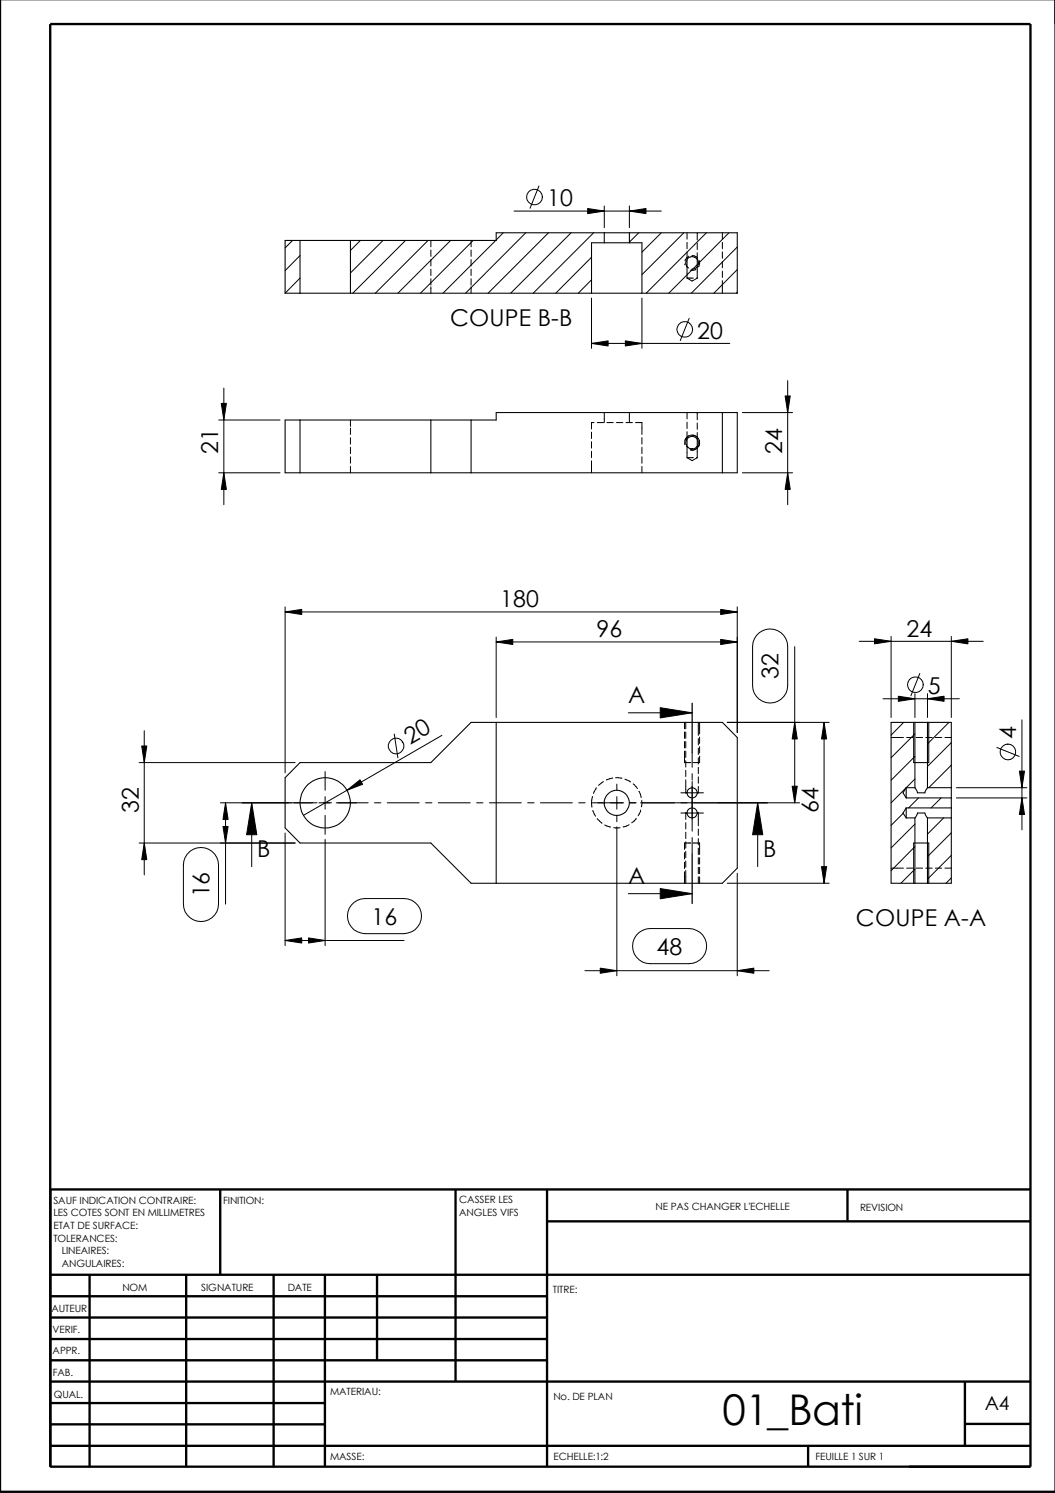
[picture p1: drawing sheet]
<svg xmlns="http://www.w3.org/2000/svg" width="210mm" height="297mm" viewBox="0 0 210 297" stroke-linecap="round" stroke-linejoin="round" font-family="sans-serif">
<g fill="none" stroke="#000" stroke-width=".47">
<path d="M0 -.1v296.9h209.9M10 4.8h195v287h-195zM43.8 236.6v17M90.6 236.6v38.3M108.8 236.6v55.3M168.6 236.6v6.3M205 236.6h-195v55.3M10 253.6h195M10 257.9h98.8M17.8 253.6v38.3M37 253.6v38.3M54.4 253.6v38.3"/>
<path d="M64.6 253.6v38.3M75 253.6v17M108.8 243h96.2M10 274.9h195M10 279.1h54.6M10 262.1h98.8M10 266.4h98.8M10 270.6h98.8M192 274.8v12.7M10 287.7h195M10 283.4h54.6M160.8 287.5v4.3"/>
<path d="M192 283.3h13"/>
</g>
<g fill="none" stroke="#000" stroke-width=".2">
<path d="M107.2 37l-1.7 4.4M58.2 47.8l-1.5 1.5M59.7 50.8l-3 3M59.7 55.3l-3 3M71.7 47.8l-2 2M76.2 47.8l-6.5 6.5M80.7 47.8l-10.5 10.5M85.2 47.8l-10.5 10.5M85.7 47.8v1.3M85.7 49.7v1.3M85.7 51.6v1.3M85.7 53.6v1.2"/>
<path d="M85.7 55.5v1.2M85.7 57.1v1.2M89.7 47.8l-10.5 10.5M93.7 47.8v1.3M93.7 49.7v1.3M93.7 51.6v1.3M93.7 53.6v1.2M93.7 55.5v1.2M93.7 57.1v1.2M94.1 47.8l-10.4 10.5M98.6 47.8l-10.5 10.5M100.1 46.3l-1.4 1.5"/>
<path d="M102.3 42h29.3M104.6 46.3l-12 12M109.1 46.3l-12 12M113.6 46.3l-12 12M116.9 41.5l3.3 .5-3.3 .5zM117.7 59.3v10M117.7 51.2l-7.1 7.1M117.7 55.7l-2.6 2.6M118.1 46.3l-12 12M120.2 41v4.3M125.2 42l3.3-.5v1zM125.2 41v4.3"/>
<path d="M127.1 46.3l-1.9 1.9M127.7 59.3v10M131.6 46.3l-3.9 3.9M136.1 46.3l-8.4 8.4M136.2 52.5l.1 .2M136.5 51.9a1.31 1.31 0 0 0 .5 1.4M136.7 51.6a1.26 1.26 0 0 1 1.6-.4 1.26 1.26 0 0 1 .6 1.5M136.7 46.3v1.3M136.7 48.2v1.3M136.7 50.1v5.2M136.7 55.3h1.3M136.7 55.3l1 .6 1-.6"/>
<path d="M137 51l-.3 .3-.4 .6M137.7 50.8l.4 .1 .7 .4M138.5 53.5l-.7 .3h-.5M138.6 55.3h.1M138.7 46.3v1.5M138.7 48.4v1.3M138.7 50.3v5M138.7 53.1l-.6 .4-.5 .1M138.9 52.7h.1M139.1 51.9a1.24 1.24 0 0 1-.2 1.2M140.5 46.3l-11.9 12M143.7 46.3v1.3"/>
<path d="M143.7 48.2v1.3M143.7 50.1v1.3M143.7 52v1.3M143.7 53.9v1.3M143.7 55.8v2.5M145 46.3l-11.9 12M146.7 49.1l-9.2 9.2M146.7 53.6l-4.7 4.7M146.7 58.1l-.2 .2M44.5 77.2v23.2M117.7 68.3l3.3-.5v1zM117.7 68.3h27.5"/>
<path d="M124.4 67.8l3.3 .5-3.3 .5zM137.1 63.3l-1.8 4.5M156.2 78.8h1l-.5 3.3zM156.7 75.7v24.7M43.5 83.6h12.2M43.5 94.1h12.2M44 80.3h1l-.5 3.3zM44.5 94.1l.5 3.3h-1zM69.7 83.6v1.2M69.7 85.2v1.2M69.7 87.1v1.2M69.7 89v1.3"/>
<path d="M69.7 90.9v1.3M69.7 92.8v1.3M117.7 86v1.2M117.7 87.9v1.3M117.7 89.8v1.3M117.7 91.7v2.4M118.2 84.1h-.5v1.2M118.8 84.1h1.3M120.2 82.1v2M120.7 84.1h1.3M122.6 84.1h1.3M124.5 84.1h1.3"/>
<path d="M125.2 82.1v2M126.4 84.1h1.3v2.3M127.7 87.1v1.2M127.7 89v1.3M127.7 90.9v1.3M127.7 92.8v1.3M136.2 88.3l.1 .1a1.49 1.49 0 0 1 1.3-1.8 1.49 1.49 0 0 1 1.6 1.6 1.49 1.49 0 0 1-1.9 1.3l.5 .1 .7-.3M136.7 91.1h1.3M136.7 91.1l1 .6 1-.6M136.7 82.1v1.3M136.7 84v1.3M136.7 85.9v1.4"/>
<path d="M136.9 89l-.2-.2v2.3M137 86.7l-.3 .3-.4 .6M137.4 89.3h.4M137.7 86.6h.4l.7 .4M138.6 91.1h.1M138.6 88.9l.1-.1v2.3M138.7 82.1v1.4M138.7 84.2v1.2M138.7 86.1v1.2M139.1 87.6a1.24 1.24 0 0 1-.2 1.2M147.7 94.1h10M147.7 82.1h10"/>
<path d="M156.7 94.1l.5 3.3h-1zM56.7 121.8l3.3-.6v1.1zM56.7 120.7v33.1M56.7 121.8h90M98.7 127.7l3.3-.5v1zM98.7 126.7v16M98.7 127.7h48M143.4 127.2l3.3 .5-3.3 .5zM143.4 121.2l3.3 .6-3.3 .5zM146.7 120.7v25.1M150.5 126.4a3.5 3.5 0 0 1 3.9-1.1 3.5 3.5 0 0 1 2.3 3.4v7.7a3.5 3.5 0 0 1-3.5 3.5 3.5 3.5 0 0 1-3.5-3.5v-7.7l.1-.9zM158.1 128.7v31"/>
<path d="M170.9 127.6h24.7M174 127.1l3.3 .5-3.3 .5zM175.7 139h15.2M177.3 126.6v16.1M178.7 138.5l3.3 .5-3.3 .5zM182 138v4.7M183 134l-1.8 4.4M184.5 139l3.3-.5v1zM184.5 138v4.7M189.3 127.6l3.3-.5v1zM189.3 126.6v16.1M27.7 151.7h31"/>
<path d="M28.2 148.4h1l-.5 3.3zM28.7 145.4v28.7M43.9 159.7h13.5M44.9 159.7l.5 3.3h-1zM44.9 159.7v20.2M50.1 159.7l1 6.4h-2zM50.1 159.7v12.7M58.1 159.7h5M63.5 159.7h2.5M64.7 153.5v3.7M64.7 158.5v2.5M66.9 159.7h6.3"/>
<path d="M69 157.2l2.6-2 .5 .8zM74.5 159.7h1.3M77 159.7h6.4M78.4 146l.8 4.8M84.7 159.7h1.2M87.2 159.7h6.4M87.9 146.3l-27.5 15.9M94.8 159.7h1.3M97.4 159.7h6.3M105 159.7h1.3M107.5 159.7h6.4M115.1 159.7h1.3"/>
<path d="M117.7 159.7l.1 .9M117.7 159.7h6.3M117.9 158.5l-.2 1.2M118.7 156.7l-.6 1.2M120.1 155.5l-1 .8M121.8 154.8l-1.2 .4M121.8 154.8h.1M122.5 154.7l1.2 .1M122.7 156v1.2M122.7 158.5v2.5M124.3 155l1.2 .6M125 141.8h12.7"/>
<path d="M125.2 159.7h1.4M126 156l.8 .9M127.1 157.4l.5 1.2M127.5 159.7h31.6M127.7 159.3l-.1 1.2M131.4 140.8l6.3 1-6.3 1zM135.5 157.7h4.5M136.2 143.7v1.3M136.2 145.6v1.3M136.2 147.5v1.3M136.2 149.4v2.3h1.3M136.4 143.7v1.3"/>
<path d="M136.4 145.6v1.3M136.4 147.5v1.3M136.4 149.4v1.3M136.4 151.3v1.3M136.4 153.2v1.3M136.4 155.2v2.5M137.7 149.8v2.9M137.7 153.9v1.3M137.7 155.5v8.5M138.9 143.7v2.6M138.9 146.9v1.3M138.9 148.8v1.3"/>
<path d="M138.9 150.7v1.3M138.9 152.7v1.2M138.9 154.6v1.2M138.9 156.5v1.2M139.2 143.7v2.3M139.2 146.6v1.3M139.2 148.5v1.3M139.2 150.5v1.2h-1.3M144.7 143.7h20.3M150.7 159.7l1.1 6.4h-2.1zM150.7 159.7v12.7M157.6 156.4h1l-.5 3.3z"/>
<path d="M158.1 143.7l.5 3.3h-1zM164 143.7l.5 3.3h-1.1zM164 143.7v32M177.3 146.7h2.4M179.8 143.7l-2.5 2.6M180.4 146.7h1.3M181.8 143.7v8M182 155l-4.7 4.7M182 150.5l-4.7 4.7M182 146l-4.7 4.7M182.3 146.7h1.3M182.8 158.7l-2 2"/>
<path d="M184.2 146.7h1.3M184.8 143.7v8M186.1 146.7h1.3M187.2 158.7l-1.9 2M188 146.7h1.3M188.8 143.7l-4.3 4.3M189.3 147.7l-4.8 4.8M189.3 152.2l-4.5 4.5M189.3 156.7h.1M190.3 156.7h14M190.3 158.7h14M198.3 148.7l4.5 1.8"/>
<path d="M202.8 153.4h1l-.5 3.3zM203.3 158.7l.5 3.4h-1zM203.3 143.2v21.9M27.7 167.7h31M28.7 167.7l.5 3.3h-1zM37.3 169.9a3.5 3.5 0 0 1 3.8-1.1 3.5 3.5 0 0 1 2.4 3.3v7.8a3.5 3.5 0 0 1-3.5 3.4 3.5 3.5 0 0 1-3.5-3.4v-7.8l.1-.8zM44.4 164.4h1l-.5 3.3zM56.7 165.7v22.4M64.7 162.2v3.8M64.7 167v21.1M117.9 161.2l.6 1.2M118.8 162.9l1 .9"/>
<path d="M120.3 164.1l1.2 .4M122.1 164.7h1.3M122.7 162.2v1.3M122.7 164.5v29.6M125 177.8h12.7M125.2 164.1l-1.2 .4M126.6 162.8l-.9 .9M127.5 161.2l-.5 1.1M131.4 176.8l6.3 1-6.3 1zM135.5 161.8h4.5M136.2 169.6v1.3M136.2 171.5v1.3"/>
<path d="M136.2 173.4v2.3M136.4 161.8v1.2M136.4 163.7v1.2M136.4 165.6v1.2M136.4 167.5v1.2M136.4 169.4v1.2M136.4 171.3v1.3M136.4 173.2v2.5M137.5 167.7h-1.3v1.3M137.7 164.1v1.3M137.7 166.6v3.2M137.9 167.7h1.3v2.3"/>
<path d="M138.9 161.8v2.5M138.9 164.9v1.3M138.9 166.8v1.3M138.9 168.7v1.3M138.9 170.6v1.3M138.9 172.6v1.2M138.9 174.5v1.2M139.2 170.6v1.3M139.2 172.6v1.2M139.2 174.5v1.2M144.7 175.7h20.3M146.7 173.7v20.4"/>
<path d="M163.4 172.4h1.1l-.5 3.3zM177.3 172.7h2.4M179.7 161.8l-2.4 2.4M180.4 172.7h1.3M181.8 167.7v8M182 164l-4.7 4.7M182 168.4l-4.7 4.8M182 172.9l-2.8 2.8M182.3 172.7h1.3M184.2 172.7h1.3M184.8 167.7v8M186.1 172.7h1.3"/>
<path d="M187.7 162.7l-3.2 3.2M188 172.7h1.3M189.3 165.7l-4.8 4.7M189.3 170.2l-4.8 4.7M189.3 174.7l-1.1 1M56.7 187.1l3.3-.5v1zM56.7 187.1h23.7M61.4 186.6l3.3 .5-3.3 .5zM69.9 180.1a3.5 3.5 0 0 1 2.7-1.3h7.8a3.5 3.5 0 0 1 3.5 3.5 3.5 3.5 0 0 1-3.5 3.5h-7.8a3.5 3.5 0 0 1-3.1-2 3.5 3.5 0 0 1 .4-3.7zM116.4 193.1h36.6M119.4 192.6l3.3 .5-3.3 .5zM127.2 185.5l1.4-.7 .7-.1h7.8a3.5 3.5 0 0 1 3.5 3.5 3.5 3.5 0 0 1-3.5 3.5h-7.8a3.5 3.5 0 0 1-3.3-2.3 3.5 3.5 0 0 1 1.2-3.9z"/>
<path d="M146.7 193.1l3.3-.5v1z"/>
<circle cx="106.3" cy="39.2" r="1.56"/>
<circle cx="136.2" cy="65.5" r="1.56"/>
<circle cx="182.1" cy="136.2" r="1.56"/>
<circle cx="78.8" cy="148.4" r="1.55"/>
<circle cx="200.5" cy="149.6" r="1.56"/>
</g>
<g fill="none" stroke="#000" stroke-width=".21">
<path d="M56.7 47.8h42v-1.5h48v12h-90zM59.7 47.8v10.5M69.7 47.8v10.5M117.7 58.3v-10h10v10M120.2 46.3v2M125.2 46.3v2M56.7 83.6h42v-1.5h48v12h-90zM59.7 83.6v10.5M85.7 83.6v10.5M93.7 83.6v10.5M136.7 87.3v1.5M138.7 87.3v1.5"/>
<path d="M143.7 82.1v12M59.7 151.7h26l8-8h50l3 3v26l-3 3h-50l-8-8h-26l-3-3v-10zM98.7 143.7v32M180.3 158.7h9M180.3 156.7v2M180.3 156.7h1.7M180.3 156.7l-.6 1 .6 1M181.8 151.7h3M182 156.7l.5 1h1.5l.5-1M182 143.7h2.5M182 143.7h-4.7v32h4.7M182 143.7v13"/>
<path d="M184.5 143.7h4.8v32h-4.8M184.5 143.7v13M184.5 156.7h4.8M180.3 160.7v2M180.3 162.7h1.7M180.3 160.7h9M180.3 160.7l-.6 1.1 .6 .9M181.8 167.7h3M182 162.7l.5-.9h1.5l.5 .9M182 175.7h2.5M182 162.7v13M184.5 162.7v13"/>
<path d="M184.5 162.7h4.8"/>
<circle cx="137.7" cy="88.1" r="1.24"/>
<circle cx="64.7" cy="159.7" r="5"/>
<circle cx="122.7" cy="159.7" r="2.5"/>
<circle cx="137.7" cy="157.8" r="1.01"/>
<circle cx="137.7" cy="161.7" r="1.01"/>
</g>
<g fill="#000">
<path d="M116.9 41.5l3.3 .5-3.3 .5zM125.2 42l3.3-.5v1zM117.7 68.3l3.3-.5v1zM124.4 67.8l3.3 .5-3.3 .5zM44 80.3h1l-.5 3.3zM44.5 94.1l.5 3.3h-1zM156.7 94.1l.5 3.3h-1zM156.2 78.8h1l-.5 3.3zM56.7 121.8l3.3-.6v1.1zM98.7 127.7l3.3-.5v1zM143.4 127.2l3.3 .5-3.3 .5zM143.4 121.2l3.3 .6-3.3 .5z"/>
<path d="M174 127.1l3.3 .5-3.3 .5zM178.7 138.5l3.3 .5-3.3 .5zM184.5 139l3.3-.5v1zM189.3 127.6l3.3-.5v1zM28.2 148.4h1l-.5 3.3zM44.9 159.7l.5 3.3h-1zM50.1 159.7l1 6.4h-2zM69 157.2l2.6-2 .5 .8zM131.4 140.8l6.3 1-6.3 1zM150.7 159.7l1.1 6.4h-2.1zM157.6 156.4h1l-.5 3.3zM158.1 143.7l.5 3.3h-1z"/>
<path d="M164 143.7l.5 3.3h-1.1zM203.3 158.7l.5 3.4h-1zM202.8 153.4h1l-.5 3.3zM28.7 167.7l.5 3.3h-1zM44.4 164.4h1l-.5 3.3zM131.4 176.8l6.3 1-6.3 1zM163.4 172.4h1.1l-.5 3.3zM56.7 187.1l3.3-.5v1zM61.4 186.6l3.3 .5-3.3 .5zM119.4 192.6l3.3 .5-3.3 .5zM146.7 193.1l3.3-.5v1z"/>
</g>
<path d="M137.7 139.8v10M48.1 159.7h10M142.7 159.7h10M137.7 169.8v10" fill="none" stroke="#000" stroke-width=".25"/>
<text font-size="8.4" x="143.7" y="283.5">01_Bati</text>
<g font-size="4.6">
<text x="108.8" y="41">10</text>
<text x="89.5" y="64.9">COUPE B-B</text>
<text x="138.7" y="67.4">20</text>
<text x="43.4" y="90.3" transform="rotate(-90 43.4 90.3)">21</text>
<text x="155.6" y="90.3" transform="rotate(-90 155.6 90.3)">24</text>
<text x="99.5" y="120.8">180</text>
<text x="118.7" y="126.8">96</text>
<text x="180.4" y="126.7">24</text>
<text x="154.9" y="135.1" transform="rotate(-90 154.9 135.1)">32</text>
<text x="125" y="139.9">A</text>
<text x="184.6" y="138">5</text>
<text x="81.6" y="148.2" transform="rotate(-30 81.6 148.2)">20</text>
<text x="202.2" y="147.1" transform="rotate(-90 202.2 147.1)">4</text>
<text x="27.6" y="161.7" transform="rotate(-90 27.6 161.7)">32</text>
<text x="162.9" y="161.7" transform="rotate(-90 162.9 161.7)">64</text>
<text x="51.2" y="170.5">B</text>
<text x="151.8" y="170.5">B</text>
<text x="41.7" y="178.6" transform="rotate(-90 41.7 178.6)">16</text>
<text x="125" y="175.9">A</text>
<text x="73.9" y="184.1">16</text>
<text x="170.3" y="184.3">COUPE A-A</text>
<text x="130.6" y="190.1">48</text>
</g>
<text font-size="3.9" x="195.9" y="280.5">A4</text>
<g font-size="2">
<text x="10.6" y="239.5">SAUF INDICATION CONTRAIRE:</text>
<text x="44.4" y="239.5">FINITION:</text>
<text x="91.4" y="239.4">CASSER LES</text>
<text x="10.6" y="242">LES COTES SONT EN MILLIMETRES</text>
<text x="10.6" y="244.5">ETAT DE SURFACE:</text>
<text x="91.4" y="241.9">ANGLES VIFS</text>
<text x="130.4" y="240.8">NE PAS CHANGER L'ECHELLE</text>
<text x="171.1" y="241">REVISION</text>
<text x="10.6" y="247">TOLERANCES:</text>
<text x="12.3" y="249.5">LINEAIRES:</text>
<text x="12.3" y="252">ANGULAIRES:</text>
<text x="24.3" y="256.9">NOM</text>
<text x="40" y="256.9">SIGNATURE</text>
<text x="57.2" y="256.9">DATE</text>
<text x="110" y="257.2">TITRE:</text>
<text x="10.2" y="261">AUTEUR</text>
<text x="10.5" y="269.4">APPR.</text>
<text x="10.5" y="265.3">VERIF.</text>
<text x="10.5" y="273.7">FAB.</text>
<text x="10.7" y="278.1">QUAL.</text>
<text x="65.7" y="277.5">MATERIAU:</text>
<text x="110.1" y="278.6">No. DE PLAN</text>
<text x="65.7" y="290.5">MASSE:</text>
<text x="110.1" y="290.5">ECHELLE:1:2</text>
<text x="162.3" y="290.4">FEUILLE 1 SUR 1</text>
</g>
</svg>
